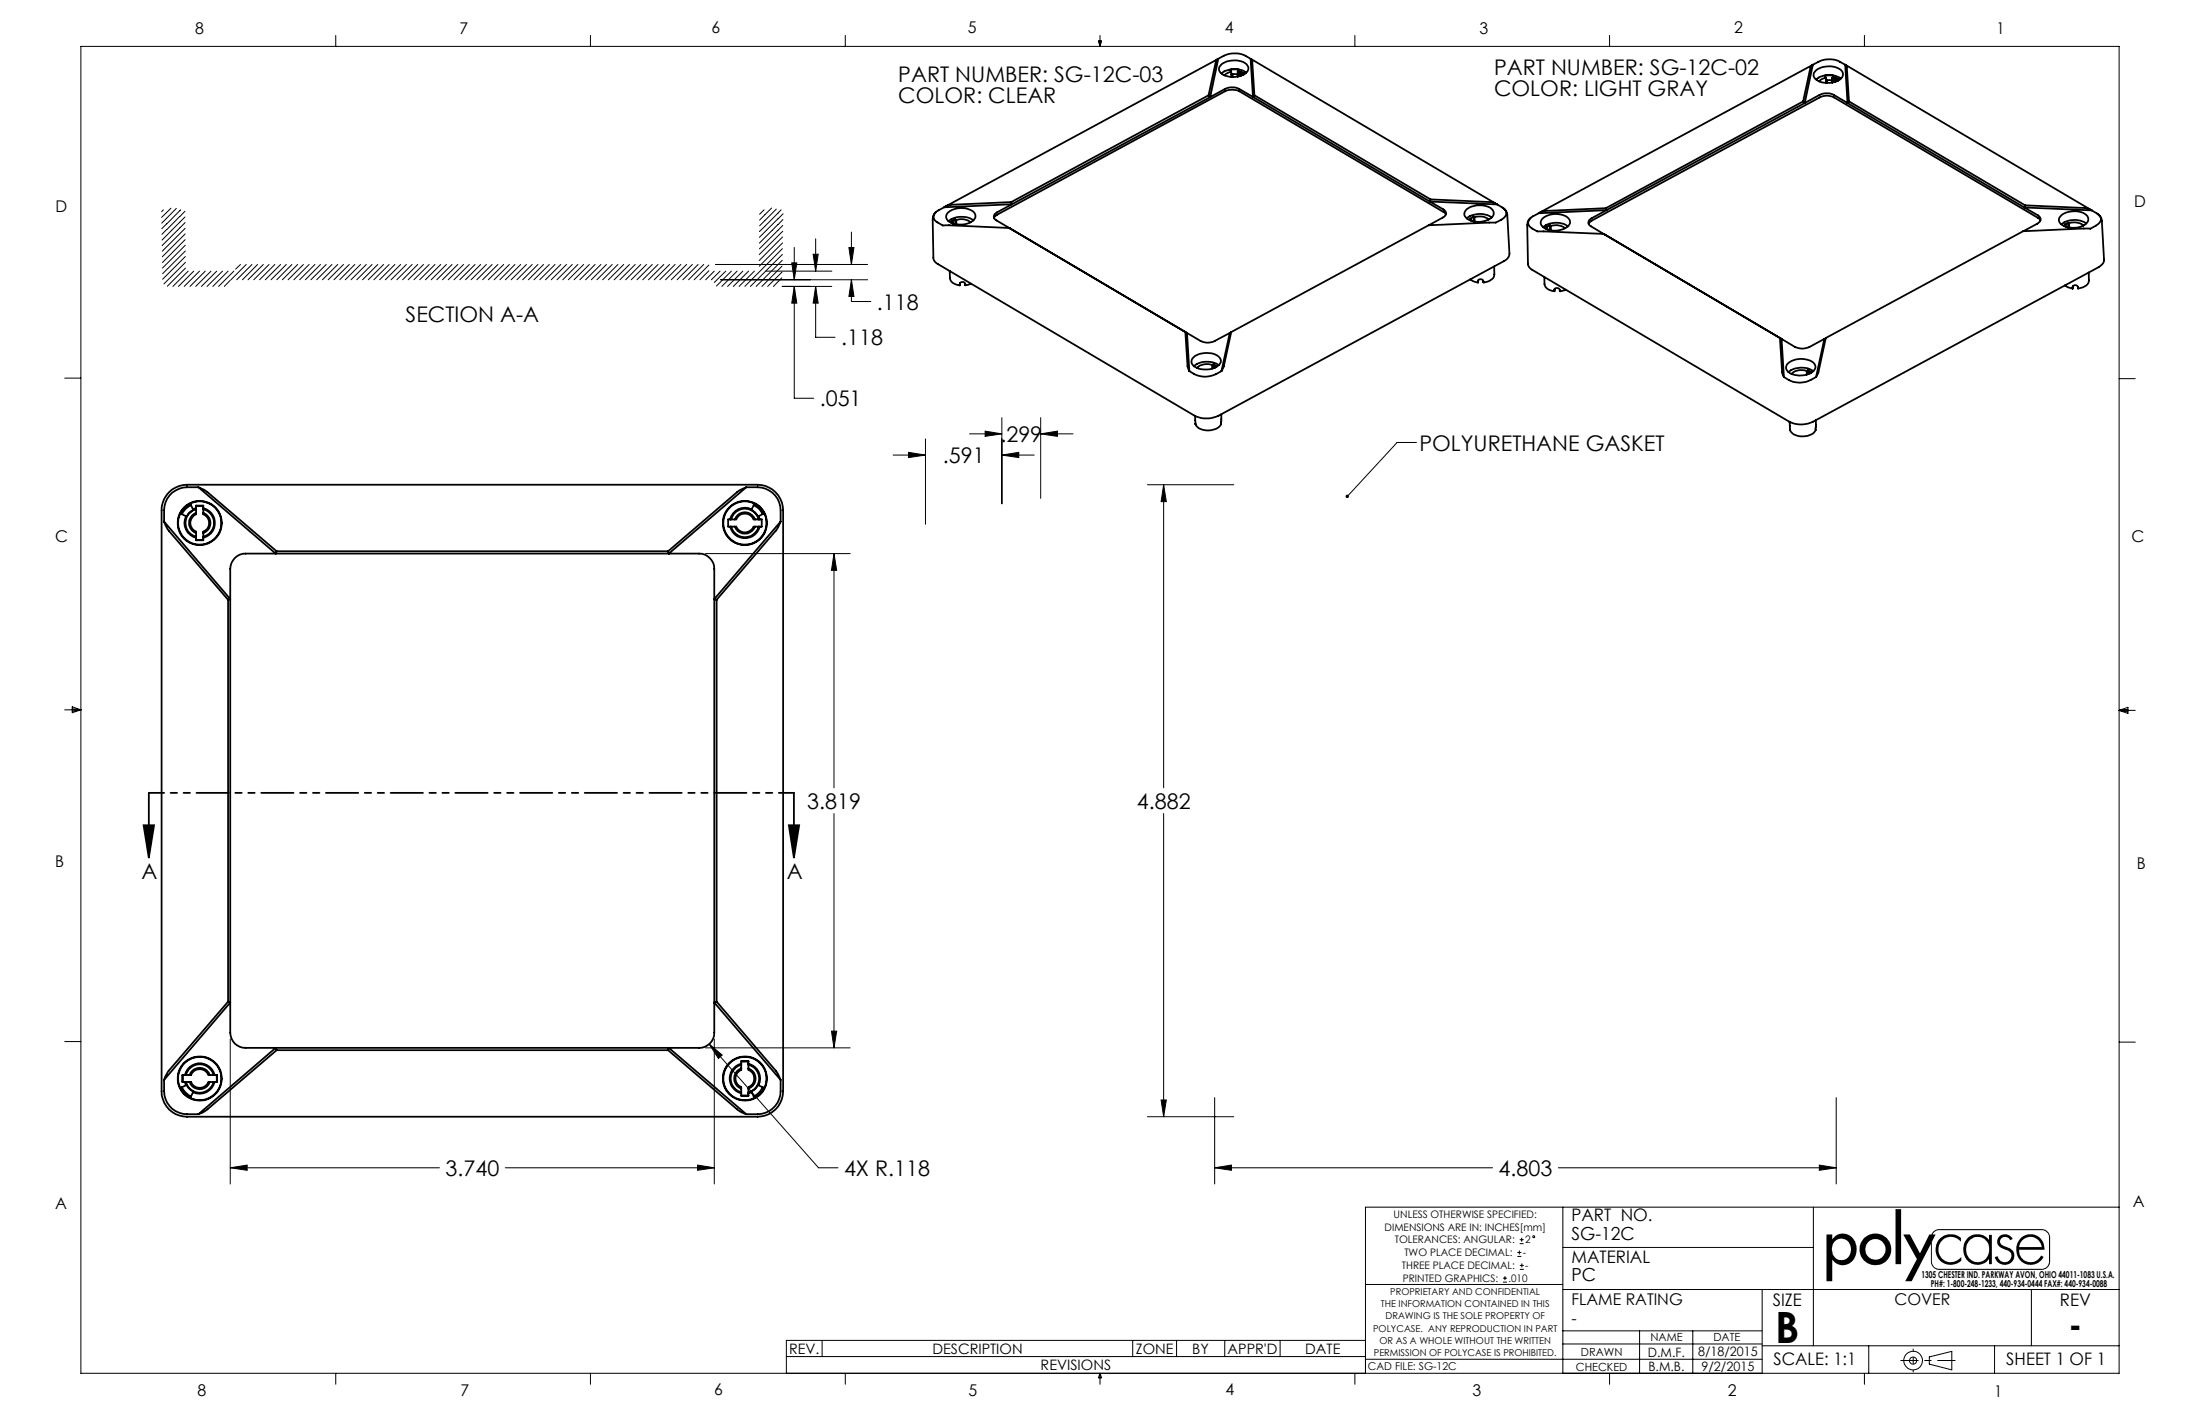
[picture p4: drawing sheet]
<svg xmlns="http://www.w3.org/2000/svg" width="432mm" height="279mm" viewBox="0 0 432 279" stroke-linecap="round" stroke-linejoin="round" font-family="sans-serif">
<g fill="none" stroke="#000" stroke-width=".2">
<path d="M15.9 9.1h400v260.4h-400zM65.9 6.9v2.2M115.9 6.9v2.2M165.9 6.9v2.2M215.6 8h.6l-.3 1.1zM215.7 8l.2 1.1M215.9 6.9v2.2M216 8l-.1 1.1M265.9 6.9v2.2M315.9 6.9v2.2M365.9 6.9v2.2M32.1 41.2l-.4 .4"/>
<path d="M32.7 41.7l-1 1M32.7 42.8l-.9 1M32.7 43.9l-.9 1M32.7 45l-.9 1M33.5 40.9l-.8 .8M33.7 45.2l-1.9 1.9M34.6 40.9l-1.9 1.9M34.8 45.2l-3 3M35.3 41.3l-2.6 2.6M35.3 42.5l-2.6 2.5M35.3 43.6l-1.6 1.6M35.3 44.7l-.4 .5"/>
<path d="M35.5 41.2l-.2 .1M36.3 42.6l-1 1M36.3 41.5l-1 1M36.3 43.7l-1 1M36.3 44.8l-4.4 4.5M36.3 45.9l-4.4 4.5M36.3 47l-4.4 4.5M36.4 48.1l-4.5 4.5M36.4 49.2l-4.5 4.5M36.4 50.3l-4.5 4.5M36.4 51.5l-4.2 4.2M36.4 52.6l-3.6 3.6"/>
<path d="M36.9 53.2l-3 3M38 53.2l-3 3M39.2 53.2l-3 3M40.3 53.2l-3 3M41.4 53.2l-3 3M42.5 53.2l-3 3M43.7 53.2l-3.1 3M44.8 53.2l-3 3M45.2 55l-1.2 1.2M45.9 53.2l-3 3M47.2 51.9l-1 .9M48.3 51.9l-3 3"/>
<path d="M49.5 51.9l-3 3M50.6 51.9l-3 3M51.7 51.9l-3 3M52.8 51.9l-3 3M53.9 51.9l-3 3M55.1 51.9l-3 3M56.2 51.9l-3 3M57.3 51.9l-3 3M58.4 51.9l-3 3M59.5 51.9l-2.9 3M60.7 51.9l-3 3M61.8 51.9l-3 3"/>
<path d="M62.9 51.9l-3 3M64 51.9l-3 3M65.2 51.9l-3 3M66.3 51.9l-3 3M67.4 51.9l-3 3M68.5 51.9l-3 3M69.6 51.9l-2.9 3M70.8 51.9l-3 3M71.9 51.9l-3 3M73 51.9l-3 3M74.2 51.9l-3 3M75.3 51.9l-3 3"/>
<path d="M76.4 51.9l-3 3M77.5 51.9l-3 3M78.6 51.9l-3 3M79.8 51.9l-3 3M80.9 51.9l-3 3M82 51.9l-3 3M83.1 51.9l-3 3M84.2 51.9l-3 3M85.4 51.9l-3 3M86.5 51.9l-3 3M87.6 51.9l-3 3M88.7 51.9l-3 3"/>
<path d="M89.9 51.9l-3 3M91 51.9l-3 3M92.1 51.9l-3 3M93.2 51.9l-3 3M94.3 51.9l-2.9 3M95.5 51.9l-3 3M96.6 51.9l-3 3M97.7 51.9l-3 3M98.8 51.9l-3 3M100 51.9l-3 3M101.1 51.9l-3 3M102.2 51.9l-3 3"/>
<path d="M103.3 51.9l-3 3M104.5 51.9l-3 3M105.6 51.9l-3 3M106.7 51.9l-3 3M107.8 51.9l-3 3M108.9 51.9l-3 3M110.1 51.9l-3 3M111.2 51.9l-3 3M112.3 51.9l-3 3M113.4 51.9l-2.9 3M114.5 51.9l-3 3M115.7 51.9l-3 3"/>
<path d="M116.8 51.9l-3 3M117.9 51.9l-3 3M119 51.9l-2.9 3M120.2 51.9l-3 3M121.3 51.9l-3 3M122.4 51.9l-3 3M123.5 51.9l-3 3M124.7 51.9l-3 3M125.8 51.9l-3 3M126.9 51.9l-3 3M128 51.9l-3 3M129.2 51.9l-3 3"/>
<path d="M130.3 51.9l-3 3M131.4 51.9l-3 3M132.5 51.9l-3 3M133.6 51.9l-3 3M134.8 51.9l-3 3M135.9 51.9l-3 3M137 51.9l-3 3M138.1 51.9l-3 3M139.1 53.1l-1.7 1.8M139.1 52l-2.9 2.9M140.2 53.2l-1.7 1.7M140.4 51.9h29.9"/>
<path d="M141.3 53.2l-1.7 1.7M141.5 54.9h28.8M142.5 53.2l-2.3 2.2M143.5 53.2l-2.9 2.9M144.7 53.2l-3 3M145.8 53.2l-3 3M146.9 53.2l-3 3M148.1 53.2l-3 3M150 41.2l-.9 .9M150.1 42.2l-1 1M150.1 43.3l-1 1M150.1 44.4l-1.1 1"/>
<path d="M150.3 53.2h13M150.4 45.2l-1.4 1.4M151.4 40.8l-1.3 1.3M151.6 45.2l-2.6 2.5M152.4 41l-2.3 2.3M152.7 41.8l-2.6 2.6M152.7 45.2l-3.7 3.6M153.3 41.2l-.6 .6M153.5 54.5l-1.7 1.7M153.5 52.2l-4 4M153.5 53.4l-2.8 2.8M153.5 51.1l-5.1 5.1"/>
<path d="M153.5 56.2h9.8M153.6 48.8l-7.4 7.4M153.6 49.9l-6.3 6.3M153.6 46.5l-4.6 4.6M153.6 47.7l-4.6 4.5M153.6 44.2l-.9 1M153.6 45.4l-4.6 4.6M153.7 43.1l-2.1 2.1M153.7 41.9l-3.2 3.3M155.4 51.6h1l-.5 3.3zM155.9 56.2l.5 3.3h-1zM155.9 56.2v21.9h3.8"/>
<path d="M155.9 48.5v6.4M159.6 49.9h1l-.5 3.3zM160.1 56.2l.5 3.3h-1zM160.1 56.2v10h3.8M160.1 46.8v6.4M166.6 48.6h1l-.5 3.3zM167.1 54.9l.5 3.3h-1zM167.1 54.9v4.3h3.8M167.1 45.5v6.4M12.7 74.2h3.2M415.9 74.3h3.2M175.3 89.3h6.3"/>
<path d="M178.3 88.8l3.3 .5-3.3 .5zM181.6 86.1v16.8M190.3 85.1h6.3M193.4 84.6l3.2 .5-3.2 .5zM196.6 89.3l3.4-.5v1zM196.6 82v16.8M196.6 89.3h6.4M204.3 85.1l3.2-.5v1zM204.3 82v15.8M204.3 85.1h6.3M225.2 95.1h16.9M228.4 95.1l.5 3.3h-1z"/>
<path d="M228.4 95.1v59.5M278 86.8h-3.8l-9.8 10.6M138.5 108.6h28.4M163.7 108.6l.5 3.3h-1zM163.7 108.6v46M12.7 139.3h3.2M14.2 139.1l1.7 .2M14.2 138.7l1.7 .6-1.7 .5zM15.9 139.3l-1.7 .3M415.9 139.4h3.2M415.9 139.4l1.8-.6v1.2zM415.9 139.4l1.8 .3"/>
<path d="M417.7 139.2l-1.8 .2M163.7 159.6v46M228.4 159.6v59.5M12.7 204.4h3.2M45.2 203.9v28.4M138.5 205.6h28.4M139.2 204.9l2.5 2.1-.7 .7zM139.2 204.9l21.5 24.2h3.8M140.2 203.9v28.4M163.2 202.3h1l-.5 3.3zM225.2 219.1h16.9M227.9 215.8h1l-.5 3.3z"/>
<path d="M238.4 215.4v16.9M360.4 215.4v16.9M415.9 204.5h3.2M45.2 229.1l3.3-.5v1zM45.2 229.1h41.1M99.2 229.1h41M136.9 228.6l3.3 .5-3.3 .5zM238.4 229.1l3.3-.5v1zM238.4 229.1h54.5M305.9 229.1h54.5M306.7 236.9v32.6M355.9 236.9v27.2"/>
<path d="M357.1 228.6l3.3 .5-3.3 .5zM415.9 236.9h-147.9v32.6M268 252h38.7M295 251.6h.8M295 250.8h.8M295.4 250.4v.8M297.8 246.5h.8M297.8 245.7h.8M298.2 245.4v.7M298.3 244h.7M298.3 243.2h.7M298.3 249.1h.8"/>
<path d="M298.3 248.3h.8M298.7 242.9v.7M298.7 247.9v.8M306.7 253h109.2M306.7 244.8h49.2M345.9 253v16.5M398.7 253v11.1M65.9 269.5v2.1M115.9 269.5v2.1M154.3 266.2h113.7M161.4 263v3.2M165.9 269.5v2.1"/>
<path d="M215.9 269.5v2.1M215.9 269.5l.3 .8h-.6zM222.3 263v3.2M230.9 263v3.2M240.4 263v3.2M251.2 263v3.2M265.9 269.5v2.1M268 266.7h77.9M268 263h-113.7v6.5M306.7 261.1h39.2M306.7 263.7h39.2M315.9 269.5v2.1"/>
<path d="M321.8 261.1v8.4M332.2 261.1v8.4M345.9 264.1h70M365.9 269.5v2.1M366.8 264.1v5.4M378.7 266.2l4.4-1.1v3.7l-4.4-1.1zM391.5 264.1v5.4"/>
<circle cx="301" cy="242.6" r=".2"/>
<circle cx="375.5" cy="267" r="1.83"/>
<circle cx="375.5" cy="267" r=".7"/>
</g>
<path d="M373.1 266.9h10.6" fill="none" stroke="#000" stroke-width=".2" stroke-dasharray="15.2 1.3 1.3 1.3" stroke-dashoffset="11.8"/>
<path d="M375.5 264.7v4.5" fill="none" stroke="#000" stroke-width=".2" stroke-dasharray="15.2 1.3 1.3 1.3" stroke-dashoffset="14.9"/>
<path d="M358.5 242.2v9.2h1.1v-4.3a2.62 2.62 0 0 0 3 1 2.62 2.62 0 0 0 1.8-2.6 2.83 2.83 0 0 0-3.6-3.3l-.6 .3-.6 .7v-1zM360.2 243.6a1.92 1.92 0 0 1 2.3-.2 1.92 1.92 0 0 1 .7 2.3 1.87 1.87 0 0 1-2.2 1.5 1.87 1.87 0 0 1-1.4-2.3l.1-.6zM365 245.1a3.1 3.1 0 0 0 6.2 0 3.1 3.1 0 0 0-6.2 0zM366.1 245.1a2.02 2.02 0 0 1 4 0 2.02 2.02 0 0 1-4 0zM372 237.2v10.8h1.1v-10.8zM373.6 242.2h1.3l1.9 3.7 1.9-3.7h.4a1.61 1.61 0 0 1 1.5-1h20.1a1.69 1.69 0 0 1 1.7 1.6v4.7a1.69 1.69 0 0 1-1.7 1.7h-20.1a1.69 1.69 0 0 1-1.6-1.7v-3.4l-3.8 7.3h-1.3l2.3-4.3zM379.6 241.8l-.3 .4h.6l-.7 1.5v3.8a1.44 1.44 0 0 0 1.4 1.5h20.1a1.44 1.44 0 0 0 1.5-1.5v-4.7a1.44 1.44 0 0 0-1.5-1.4h-20.3zM380.8 243a3 3 0 0 0-.1 4.2 3 3 0 0 0 4.3 .2v-.8a2.48 2.48 0 0 1-3.7 .4 2.48 2.48 0 0 1-.1-3.6 2.48 2.48 0 0 1 3.7 .2v-.7a3.2 3.2 0 0 0-4.1 .1zM396.6 243a2.99 2.99 0 0 0-.5 3.7 2.99 2.99 0 0 0 3.5 1.3l.7-.4 .6-.7 .2-.3-.5-.3a2.26 2.26 0 0 1-2.6 1.3 2.26 2.26 0 0 1-1.7-2.4h5a2.77 2.77 0 0 0-1.6-2.8 2.77 2.77 0 0 0-3.1 .6zM396.9 243.4a2.21 2.21 0 0 1 2.3-.6 2.21 2.21 0 0 1 1.5 1.9h-4.4l.2-.6zM386.2 243a3.1 3.1 0 0 0-.6 3.4 3.1 3.1 0 0 0 3 1.7 2.53 2.53 0 0 0 1.8-1.1v1h.5v-5.7h-.5v1a2.86 2.86 0 0 0-4.2-.3zM386.5 243.5a2.31 2.31 0 0 1 3-.4 2.31 2.31 0 0 1 .8 2.9 2.26 2.26 0 0 1-2.7 1.6 2.26 2.26 0 0 1-1.7-2.7l.2-.8zM392.5 242.5a1.68 1.68 0 0 1 2.5 .6l-.5 .2-.5-.5-.7-.1a.93 .93 0 0 0-.7 1 .93 .93 0 0 0 .9 .8 2.09 2.09 0 0 1 1.9 1.9 1.95 1.95 0 0 1-1.8 1.8 1.95 1.95 0 0 1-2.1-1.5l.6-.2a1.32 1.32 0 0 0 1.8 1.1 1.32 1.32 0 0 0 .6-2l-.6-.3a2.04 2.04 0 0 1-1.9-1.7l.1-.6z" fill-rule="evenodd" fill="#000"/>
<g fill="none" stroke="#000" stroke-width=".35">
<path d="M237.2 18.7l-38.7 21M237.2 18.7l.3 .3M237.5 19l-38.9 21.1M239 11.6l-53.5 28.9M239.1 11.5l-.4 .4-1.5 6.8M239.1 11.5a5.3 5.3 0 0 1 6.4 0M239.1 11.5l-1.6 7.5M239.7 12.7a4.3 4.3 0 0 1 5-.1 1.21 1.21 0 0 1-.6 2 3.9 3.9 0 0 1-4.7-.6 1.01 1.01 0 0 1 .3-1.3zM241.7 14.1l-.8 .3-.6 .4M241.7 14.1l-.3-.4h1.8l-.3 .4M241.7 14.1v1M241.9 14.6v.5"/>
<path d="M242.9 14.1l.4 .1M242.9 14.1v.9v-.4h-1.2M243.3 14.2v.7M243.6 14.1l.6 .3-.3 .2M243.6 14.1l-.3 .1M243.6 14.1v.8M243.9 14.6l.1 .1M243.9 14.6v.1M244.6 14.3a4.1 4.1 0 0 0-4.9 .1M245.5 11.5l.3 .4 .4 6.8M245.5 11.5l.4 7.5M245.5 11.6l48.2 28.4"/>
<path d="M245.9 19l-2.7-1.5a3.3 3.3 0 0 0-2.8 0l-2.9 1.5M245.9 19l34.7 20.5M246.2 18.7l34.6 20.4M246.2 18.7l-.3 .3M353.9 19.9l-38.7 21M353.9 19.9l.3 .3M355.7 12.8l-53.5 28.9M355.8 12.7l-.4 .5-1.5 6.7M355.8 12.7a5.3 5.3 0 0 1 6.4 0M355.8 12.7l-1.6 7.5M356.4 13.8a4.1 4.1 0 0 1 5.2 .2 1.39 1.39 0 0 1-1.2 2 3.9 3.9 0 0 1-4.3-.8 1.05 1.05 0 0 1 .3-1.4zM358.4 15.3l-.8 .2-.6 .5"/>
<path d="M358.4 15.3l-.3-.4h1.8l-.3 .4M358.4 15.8l1.2-.1v.5M358.4 15.3v1M358.6 15.7v.6M359.6 15.3l.4 .1M359.6 15.3l.1 .9M360 15.4v.7M360.3 15.2l.6 .4-.3 .1M360.3 15.2l-.3 .2M360.3 15.2v.8M360.6 15.7l.1 .1M360.6 15.7v.2"/>
<path d="M361.3 15.4a4.3 4.3 0 0 0-4.9 .2M362.2 12.7l.3 .4 .4 6.8M362.2 12.7l.4 7.5M362.2 12.7l48.2 28.5M362.9 19.9l34.6 20.4M362.9 19.9l-.3 .3M198.5 39.7l-11.9 .5-1.3 .5M198.5 39.7l.1 .4M280.6 39.5l2.7 1.6a.84 .84 0 0 1 .5 .8 .84 .84 0 0 1-.6 .8l-2.8 1.5M280.6 39.5l13.3 .6M280.8 39.1l12 .6 1.1 .4M280.8 39.1l-.2 .4"/>
<path d="M354.2 20.2l2.9-1.6a3.3 3.3 0 0 1 2.8 0l2.7 1.6M354.2 20.2l-38.9 21M362.6 20.2l34.7 20.5M183.7 41.6l-.4 .6-.2 .8M185.3 40.7a2.93 2.93 0 0 0-2 1.6 1.19 1.19 0 0 0 .7 1.3l1 .6 13.1 .5M186.2 41.6a4.1 4.1 0 0 1 5.1 .2 1.39 1.39 0 0 1-1.2 2 4.2 4.2 0 0 1-4.1-.6 1.05 1.05 0 0 1 .2-1.6zM186.4 53.2v1.4a1.81 1.81 0 0 0 2 1.4M186.8 43.8h.1M187 43.5l-.2 .3M187 43.5v.4M187.5 43l.2 .2M187.5 43l-.7 .4 .2 .1"/>
<path d="M187.5 43v1M187.7 43.2a2.69 2.69 0 0 1 2.8 .4M187.7 43.2v.8M188.4 56h.1M188.4 55.9v.1M188.4 55.6v.4M190.6 55.7l-1.2 .3a.54 .54 0 0 0-.4-.7 .54 .54 0 0 0-.6 .6M191.1 43.3a4.2 4.2 0 0 0-4.9 .1M198.1 44.7l34.6 20.5M198.1 44.7l.1 .1M198.6 40.1l-2.9 1.6a.83 .83 0 0 0-.6 .7 .83 .83 0 0 0 .5 .9l37.4 22M198.6 40.1l-13.3 .6"/>
<path d="M283.8 42.1l-.2-.4-40.3-23.8a3.4 3.4 0 0 0-2.9 0l-44.7 24.2-.6 .7M287.9 41.1a4.4 4.4 0 0 1 4.9-.1 1.18 1.18 0 0 1-.6 2 3.9 3.9 0 0 1-4.7-.6 1.06 1.06 0 0 1 .4-1.3zM288.6 54.8l.8 .5 .7 .1M288.7 43l-.2 .2M288.7 43v.3M289.2 42.5l.2 .1M289.2 42.5l-.7 .4 .2 .1M289.2 42.5v1M289.4 42.6a2.7 2.7 0 0 1 2.8 .5M289.4 42.6l.1 .9M290.1 55v.4M292.8 42.7a4.1 4.1 0 0 0-4.9 .2"/>
<path d="M293.3 52.3v1.5a2 2 0 0 1-2.2 1.6 .53 .53 0 0 0-.5-.6 .53 .53 0 0 0-.5 .6M293.9 40.1a2.44 2.44 0 0 1 1.7 1.7 1.37 1.37 0 0 1-.9 1.3 2.62 2.62 0 0 1-1.9 .6l-12.4 .5-38.7 21M295.1 40.9l.2 .1M295.3 41.1l.5 1 .5 7.7-.2 .7-.5 .5-56.4 30.6a5.5 5.5 0 0 1-4.7 0l-50.8-30-.5-.8-.1-7.9M300.4 42.8l-.4 .5-.2 .8M302 41.8a2.84 2.84 0 0 0-2 1.7 1.22 1.22 0 0 0 .7 1.3 2.32 2.32 0 0 0 1.8 .6l12.3 .5M302.9 42.8a4.2 4.2 0 0 1 4.9 0 1.16 1.16 0 0 1 .3 1.1 1.16 1.16 0 0 1-.9 .9 3.8 3.8 0 0 1-4.7-.7 1.06 1.06 0 0 1 .4-1.3zM303.1 54.3v1.5M303.1 55.7a1.81 1.81 0 0 0 2 1.4M303.5 44.9h.1M303.7 44.7l-.2 .2M303.7 44.7v.3"/>
<path d="M304.2 44.2l.2 .1M304.2 44.2l-.7 .4 .2 .1M304.2 44.2v1M304.4 44.3a2.91 2.91 0 0 1 2.8 .5M304.4 44.3v.9M305.1 57.1h.1M305.1 56.7v.4M307.3 56.8l-1.2 .3a.54 .54 0 0 0-.5-.6 .54 .54 0 0 0-.5 .6M307.8 44.4a4.2 4.2 0 0 0-4.9 .2M314.8 45.9l34.9 20.6M315.2 40.9l-12.1 .5-1.1 .4M315.2 40.9l.1 .3"/>
<path d="M315.3 41.2l-2.9 1.6a.83 .83 0 0 0-.6 .8 .83 .83 0 0 0 .5 .8l2.6 1.6-.1-.1M315.3 41.2l-13.3 .6M397.1 45.4l-38.7 20.9M397.3 40.7l2.7 1.6a.87 .87 0 0 1 .5 .8 .87 .87 0 0 1-.6 .8l-2.8 1.5M397.3 40.7l13.3 .6M397.5 40.3l11.8 .5 1.3 .5M397.5 40.3l-.2 .4M400.5 43.3l-.5-.5-40-23.7a3 3 0 0 0-2.8 0l-44.8 24.2-.6 .6M404.6 42.3a4.3 4.3 0 0 1 4.9-.1 1.21 1.21 0 0 1-.6 2 4 4 0 0 1-4.7-.6 1.05 1.05 0 0 1 .4-1.3zM405.3 56l.5 .3 1 .3M405.4 44.2l-.2 .2M405.4 44.2v.3"/>
<path d="M405.9 43.7l.2 .1M405.9 43.7l-.7 .4 .2 .1M405.9 43.7v.9M406.1 43.8a2.8 2.8 0 0 1 2.8 .5M406.1 43.8l.1 .8M406.8 56.2v.4M409.5 43.9a4.1 4.1 0 0 0-4.9 .1M410 53.5v1.5a2.18 2.18 0 0 1-2.2 1.6 .54 .54 0 0 0-.5-.7 .54 .54 0 0 0-.5 .7M410.6 41.3a2.82 2.82 0 0 1 1.8 1.6 1.51 1.51 0 0 1-1 1.4 2.62 2.62 0 0 1-1.9 .5l-12.4 .6M411.8 42l.2 .2M412 42.3l.3 .3 .2 .7M412.5 43.4l.5 7.7a1.74 1.74 0 0 1-1.1 1.3l-56 30.3a5.2 5.2 0 0 1-4.7 0l-50.8-30-.5-.8-.1-7.8"/>
<path d="M232.7 65.2l.4 6.8 .3 .8M232.7 65.2l.3 .1M233 65.3l2.6 1.6a3 3 0 0 0 2.8 0l3-1.6M233 65.3l.4 7.5M233.4 72.8a5.1 5.1 0 0 0 6.3 0M234.3 70.1a4.1 4.1 0 0 1 5.1 .1 1.39 1.39 0 0 1-1.1 2 4.2 4.2 0 0 1-4.2-.6 1.05 1.05 0 0 1 .2-1.5zM237.9 71.6a2.78 2.78 0 0 0-2.9 .6M237.9 71.6v.7M238.2 71.5l.6 .3-.3 .2M238.2 71.5l-.3 .1M238.2 71.5v.7M238.5 72l.1 .1"/>
<path d="M238.5 72v.1M239.2 71.6a4.3 4.3 0 0 0-4.9 .2M241.4 65.3l-1.7 7.5M241.7 65.2l-1.5 6.6-.5 1M241.7 65.2l-.3 .1M349.7 66.5l2.6 1.6a3.3 3.3 0 0 0 2.8 0l3-1.6M349.7 66.5l-.3-.2 .4 6.9 .3 .8M349.7 66.5l.4 7.5M350.1 74a5.1 5.1 0 0 0 6.3 0M351 71.2a4.1 4.1 0 0 1 5.1 .2 1.39 1.39 0 0 1-1.1 2 4.2 4.2 0 0 1-4.2-.6 1.05 1.05 0 0 1 .2-1.6zM354.6 72.8a2.78 2.78 0 0 0-3 .6M354.6 72.8v.7"/>
<path d="M354.9 72.6l.6 .4-.3 .2M354.9 72.6l-.3 .2M354.9 72.6v.8M355.2 73.2h.1M355.2 73.2v.1M355.9 72.8a4.2 4.2 0 0 0-4.9 .2M358.1 66.5l-1.7 7.5M358.4 66.3l-1.5 6.7-.5 1M358.4 66.3l-.3 .2M33.2 96.6a5.2 5.2 0 0 1 3.5-1.5h112a5.1 5.1 0 0 1 5 5v114a5 5 0 0 1-5 5h-112a4.9 4.9 0 0 1-5-5v-114a5 5 0 0 1 1.5-3.5zM37.5 99.1a3.9 3.9 0 0 0-1.8 1.8M37.9 99.9l.1 .1a2.78 2.78 0 0 0-1.4 1.4l-.1-.1"/>
<path d="M37.9 99.9l-.5-1a4.3 4.3 0 0 0-1.9 1.9l1 .5M38.5 99.9a2.81 2.81 0 0 0-2.1 2.7 2.81 2.81 0 0 0 2.1 2.7M38.5 99.7l-.6 .2M38.5 99.7v.2M38.5 99.7v-.5h1.4v.5M38.5 99.9v.7M38.5 99.3h1.4M38.9 95.6l1.8 1 13.6 11.6M38.9 95.6a6.5 6.5 0 0 0-5.1 1.1 4.6 4.6 0 0 0-1.6 3.4v2.2M38.9 95.6l15.2 13 .2-.4M39.9 99.7a3 3 0 0 1 2.3 2.9 3 3 0 0 1-2.3 2.9M39.9 99.9a2.8 2.8 0 0 1 2.1 2.7 2.8 2.8 0 0 1-2.1 2.7"/>
<path d="M39.9 99.7v.2M39.9 99.9v.7M146.5 95.6l-1.8 1-13.6 11.6M146.5 95.6a6.5 6.5 0 0 1 5.1 1.1 4.4 4.4 0 0 1 1.6 3.4v2.2M146.5 95.6l-15.2 13-.2-.4M147.5 99.9l.5-1a4 4 0 0 1 1.9 1.9l-1 .5M147.5 99.9a2.97 2.97 0 0 0-4.2 2M147.5 99.9v.1a2.53 2.53 0 0 1 1.3 1.4l.1-.1M147.9 99.1a3.7 3.7 0 0 1 1.8 1.8M234.6 81.6v1.6M234.6 83.2a3.1 3.1 0 0 0 4.2 .9l.9-.8M234.6 83.2l.1 .1"/>
<path d="M239.7 81.3v1.9M239.7 82.6v.1M351.3 82.8v1.6M351.3 84.4h.1M356.4 82.4v1.5a1.36 1.36 0 0 1-1.2 1.5 3 3 0 0 1-3.9-1M356.4 83.8v.1M32.2 102.3l.9 1.8 11.7 13.6M32.2 102.3l13 15.2-.4 .2M36.5 101.3a3 3 0 0 0 2 4.2M38.5 105.3v.2M38.5 100.6a2.13 2.13 0 0 0-1.4 2 2.13 2.13 0 0 0 1.4 2M38.5 100.6v.2a2.02 2.02 0 0 0-1.2 1.8 2.02 2.02 0 0 0 1.2 1.8v.2"/>
<path d="M38.5 104.6v.7M38.5 105.5v.5h1.4v-.5M39.9 105.3v.2M39.9 100.6a2.11 2.11 0 0 1 1.4 2 2.11 2.11 0 0 1-1.4 2M39.9 100.6v.2a2.02 2.02 0 0 1 1.1 1.8 2.02 2.02 0 0 1-1.1 1.8v.2M39.9 104.6v.7M44.8 117.7v78.8M46.1 109.5a2.87 2.87 0 0 1 2.1-.9h89a3 3 0 0 1 3 3v91a2.95 2.95 0 0 1-3 3h-89a2.95 2.95 0 0 1-3-3v-91a3.1 3.1 0 0 1 .9-2.1zM54.3 108.2h76.8M140.7 117.7v78.8M143.3 103.3a3 3 0 0 0 2.9 2.3 3 3 0 0 0 2.9-2.3M143.5 103.3a2.81 2.81 0 0 0 2.7 2.1 2.81 2.81 0 0 0 2.7-2.1"/>
<path d="M143.5 101.9a2.8 2.8 0 0 1 2.7-2.1 2.8 2.8 0 0 1 2.7 2.1M144.2 101.9h.2a2.01 2.01 0 0 1 1.8-1.1 2.01 2.01 0 0 1 1.8 1.1h.2M144.2 101.9a2.11 2.11 0 0 1 2-1.4 2.11 2.11 0 0 1 2 1.4M144.2 103.3h.2a2.01 2.01 0 0 0 1.8 1.2 2.01 2.01 0 0 0 1.8-1.2h.2M144.2 103.3a2.13 2.13 0 0 0 2 1.4 2.13 2.13 0 0 0 2-1.4M144.2 101.9h-1.3v1.4h1.3M148.2 101.9h.7M148.2 103.3h.7M148.9 101.3l.2 .6M148.9 103.3h.2M148.9 101.9h.2M149.1 101.9h.4v1.4h-.4"/>
<path d="M153.2 102.3l-.9 1.8-11.6 13.6M153.2 102.3l-13 15.2 .5 .2M29.2 155.6v12.7M155.8 155.6v12.7M28.2 161.9h2l-1 6.4zM154.8 161.9h2l-1 6.4zM44.8 196.5l-11.7 13.6-.9 1.8M44.8 196.5l.4 .2-13 15.2M140.7 196.5l11.6 13.6 .9 1.8M140.7 196.5l-.5 .2 13 15.2M32.2 211.9a6.4 6.4 0 0 0 1.1 5.1 4.4 4.4 0 0 0 3.4 1.6h2.2M35.5 213.4l1.1-.5a2.78 2.78 0 0 0 1.4 1.3l-.6 1.1a4.3 4.3 0 0 1-1.9-1.9z"/>
<path d="M35.7 213.3a3.9 3.9 0 0 0 1.8 1.8M36.3 212.3l.2 .6M36.3 210.9a2.99 2.99 0 0 1 2.9-2.3 2.99 2.99 0 0 1 2.9 2.3M36.5 212.3a2.8 2.8 0 0 0 2.7 2.1 2.8 2.8 0 0 0 2.7-2.1M36.5 210.9a2.8 2.8 0 0 1 2.7-2.1 2.8 2.8 0 0 1 2.7 2.1M37.2 212.3a2.09 2.09 0 0 0 2 1.4 2.09 2.09 0 0 0 2-1.4M37.2 210.9a2.09 2.09 0 0 1 2-1.4 2.09 2.09 0 0 1 2 1.4M37.2 212.3h.2a2.01 2.01 0 0 0 1.8 1.1 2.01 2.01 0 0 0 1.8-1.1h.2M37.2 210.9h.2a2.01 2.01 0 0 1 1.8-1.1 2.01 2.01 0 0 1 1.8 1.1h.2M37.2 210.9h-1.4v1.4h1.4M41.2 212.3h.7M41.2 210.9h.7"/>
<path d="M41.9 212.3h.2M41.9 210.9h.2M42.1 212.3a3 3 0 0 1-4.2 2M42.1 210.9h.5v1.4h-.5M42.5 210.9v1.4M54.3 206.1l-13.6 11.6-.9 .6-.9 .3M54.3 206.1h76.8M54.3 206.1l-.2-.5-15.2 13M131.1 206.1l13.6 11.6 1 .6 .8 .3M131.1 206.1l.2-.5 15.2 13M145.5 208.7a3 3 0 0 0-2.3 2.9 3 3 0 0 0 2.3 2.9M145.5 208.9a2.79 2.79 0 0 0-2.1 2.7 2.79 2.79 0 0 0 2.1 2.7"/>
<path d="M145.5 214.3v.2M145.5 208.7v.2M145.5 209.6a2.13 2.13 0 0 0-1.4 2 2.13 2.13 0 0 0 1.4 2M145.5 209.6v.2a2.02 2.02 0 0 0-1.2 1.8 2.02 2.02 0 0 0 1.2 1.8v.2M145.5 208.7v-.5h1.4v.5M145.5 214.5v.5h1.4v-.5M145.5 208.9v.7M145.5 213.6v.7M145.5 214.9h1.4M145.5 208.3h1.4M146.9 214.3v.2M146.9 208.9a2.78 2.78 0 0 1 2.1 2.7 2.78 2.78 0 0 1-2.1 2.7"/>
<path d="M146.9 208.7v.2M146.9 208.7a2.97 2.97 0 0 1 2 4.2M146.9 209.6a2.11 2.11 0 0 1 1.4 2 2.11 2.11 0 0 1-1.4 2M146.9 209.6v.2a2.02 2.02 0 0 1 1.1 1.8 2.02 2.02 0 0 1-1.1 1.8v.2M146.9 208.9v.7M146.9 213.6v.7M147.5 214.3l-.6 .2M148.8 212.9l1.1 .5a4 4 0 0 1-1.9 1.9l-.5-1.1a2.53 2.53 0 0 0 1.3-1.3zM149.7 213.3a3.7 3.7 0 0 1-1.8 1.8M153.2 211.9a6.4 6.4 0 0 1-1 5.1 4.4 4.4 0 0 1-3.5 1.6h-2.2"/>
<circle cx="39.2" cy="102.6" r="4.3"/>
<circle cx="146.2" cy="102.6" r="4.3"/>
<circle cx="39.2" cy="211.6" r="4.2"/>
<circle cx="39.2" cy="211.6" r="4.3"/>
<circle cx="146.2" cy="211.6" r="4.3"/>
<circle cx="146.2" cy="211.6" r="4.2"/>
</g>
<path d="M155.9 155.6h-126.7" fill="none" stroke="#000" stroke-width=".35" stroke-dasharray="6.3 1.3 1.3 1.3 1.3 1.3" stroke-dashoffset="3.4"/>
<g fill="#000">
<path d="M264.2 97.1a.34 .34 0 0 1 .5 .1 .34 .34 0 0 1 0 .4 .34 .34 0 0 1-.5 0l.2-.2-.2 .2-.1-.3z"/>
<path d="M154.8 161.9h2l-1 6.4zM28.2 161.9h2l-1 6.4z"/>
<path d="M45.2 229.1l3.3-.5v1zM136.9 228.6l3.3 .5-3.3 .5zM163.2 202.3h1l-.5 3.3zM163.7 108.6l.5 3.3h-1zM139.2 204.9l1.8 2.8 .7-.7zM196.6 89.3l3.4-.5v1zM178.3 88.8l3.3 .5-3.3 .5zM193.4 84.6l3.2 .5-3.2 .5zM204.3 85.1l3.2-.5v1zM357.1 228.6l3.3 .5-3.3 .5zM238.4 229.1l3.3-.5v1zM228.4 95.1l.5 3.3h-1zM227.9 215.8h1l-.5 3.3zM155.4 51.6h1l-.5 3.3zM155.9 56.2l.5 3.3h-1zM166.6 48.6h1l-.5 3.3zM167.1 54.9l.5 3.3h-1zM159.6 49.9h1l-.5 3.3zM160.1 56.2l.5 3.3h-1z"/>
</g>
<text font-size="8.5" x="348.4" y="263.5">B</text>
<text font-size="6.8" x="406" y="262.3">-</text>
<g font-size="4.2">
<text x="176.3" y="16.1">PART NUMBER: SG-12C-03</text>
<text x="293.2" y="14.6">PART NUMBER: SG-12C-02</text>
<text x="176.3" y="20.2">COLOR: CLEAR</text>
<text x="293.2" y="18.8">COLOR: LIGHT GRAY</text>
<text x="79.6" y="63.3">SECTION A-A</text>
<text x="172.1" y="60.8">.118</text>
<text x="165.1" y="67.8">.118</text>
<text x="160.9" y="79.7">.051</text>
<text x="196.4" y="86.7">.299</text>
<text x="278.6" y="88.4">POLYURETHANE GASKET</text>
<text x="185.1" y="90.9">.591</text>
<text x="158.4" y="158.7">3.819</text>
<text x="223.1" y="158.7">4.882</text>
<text x="27.8" y="172.5">A</text>
<text x="154.4" y="172.5">A</text>
<text x="87.4" y="230.7">3.740</text>
<text x="165.7" y="230.7">4X R.118</text>
<text x="294.1" y="230.7">4.803</text>
</g>
<g font-size="3.5">
<text x="308.4" y="243.3">SG-12C</text>
<text x="308.4" y="251.3">PC</text>
</g>
<g font-size="3.4">
<text x="308.4" y="239.6">PART NO.</text>
<text x="308.4" y="247.8">MATERIAL</text>
<text x="347.9" y="256.2">SIZE</text>
<text x="404.3" y="256.2">REV</text>
<text x="348.1" y="267.9">SCALE: 1:1</text>
<text x="393.8" y="267.9">SHEET 1 OF 1</text>
</g>
<g font-size="3.2">
<text x="38.3" y="6.7">8</text>
<text x="90.2" y="6.7">7</text>
<text x="139.7" y="6.5">6</text>
<text x="190" y="6.5">5</text>
<text x="240.4" y="6.5">4</text>
<text x="290.4" y="6.7">3</text>
<text x="340.4" y="6.5">2</text>
<text x="391.9" y="6.7">1</text>
<text x="10.9" y="41.6">D</text>
<text x="418.9" y="40.7">D</text>
<text x="10.9" y="106.3">C</text>
<text x="418.4" y="106.4">C</text>
<text x="10.8" y="170.2">B</text>
<text x="419.4" y="170.6">B</text>
<text x="10.8" y="237.2">A</text>
<text x="418.6" y="236.8">A</text>
<text x="308.4" y="256.1">FLAME RATING</text>
<text x="371.8" y="256.1">COVER</text>
<text x="308.4" y="259.8">-</text>
<text x="38.8" y="273.8">8</text>
<text x="90.4" y="273.8">7</text>
<text x="140.2" y="273.8">6</text>
<text x="190.1" y="273.9">5</text>
<text x="240.5" y="273.8">4</text>
<text x="289" y="273.9">3</text>
<text x="339.1" y="273.8">2</text>
<text x="391.4" y="274.1">1</text>
</g>
<g font-size="2.8">
<text x="154.9" y="265.6">REV.</text>
<text x="183" y="265.6">DESCRIPTION</text>
<text x="204.3" y="268.9">REVISIONS</text>
<text x="222.9" y="265.6">ZONE</text>
<text x="234" y="265.6">BY</text>
<text x="240.9" y="265.6">APPR'D</text>
<text x="256.2" y="265.6">DATE</text>
</g>
<g font-size="2.5">
<text x="323.4" y="266.2">D.M.F.</text>
<text x="323.5" y="269.1">B.M.B.</text>
<text x="333.3" y="266.1">8/18/2015</text>
<text x="333.9" y="269">9/2/2015</text>
</g>
<g font-size="2.2">
<text x="323.9" y="263.1">NAME</text>
<text x="336.3" y="263.1">DATE</text>
<text x="309.3" y="268.9">CHECKED</text>
<text x="310.3" y="266.1">DRAWN</text>
</g>
<text font-size="2.1" x="268.5" y="268.8">CAD FILE: SG-12C</text>
<g font-size="2">
<text x="273.5" y="238.9">UNLESS OTHERWISE SPECIFIED:</text>
<text x="271.8" y="241.5">DIMENSIONS ARE IN: INCHES[mm]</text>
<text x="273.8" y="244">TOLERANCES: ANGULAR:</text>
<text x="299.3" y="244">2</text>
<text x="275.1" y="249">THREE PLACE DECIMAL:</text>
<text x="275.3" y="251.6">PRINTED GRAPHICS:</text>
<text x="275.6" y="246.5">TWO PLACE DECIMAL:</text>
<text x="296.1" y="251.6">.010</text>
<text x="298.9" y="246.5">-</text>
<text x="299.4" y="249">-</text>
</g>
<g font-size="1.9">
<text x="377.1" y="250.8">1305 CHESTER IND. PARKWAY AVON, OHIO 44011-1083 U.S.A.</text>
<text x="271" y="256.5">THE INFORMATION CONTAINED IN THIS</text>
<text x="272.9" y="254.1">PROPRIETARY AND CONFIDENTIAL</text>
<text x="379" y="252.6">PH#: 1-800-248-1233, 440-934-0444 FAX#: 440-934-0088</text>
<text x="269.5" y="261.3">POLYCASE. ANY REPRODUCTION IN PART</text>
<text x="270.8" y="263.7">OR AS A WHOLE WITHOUT THE WRITTEN</text>
<text x="271.9" y="258.9">DRAWING IS THE SOLE PROPERTY OF</text>
<text x="269.7" y="266.1">PERMISSION OF POLYCASE IS PROHIBITED.</text>
</g>
</svg>
